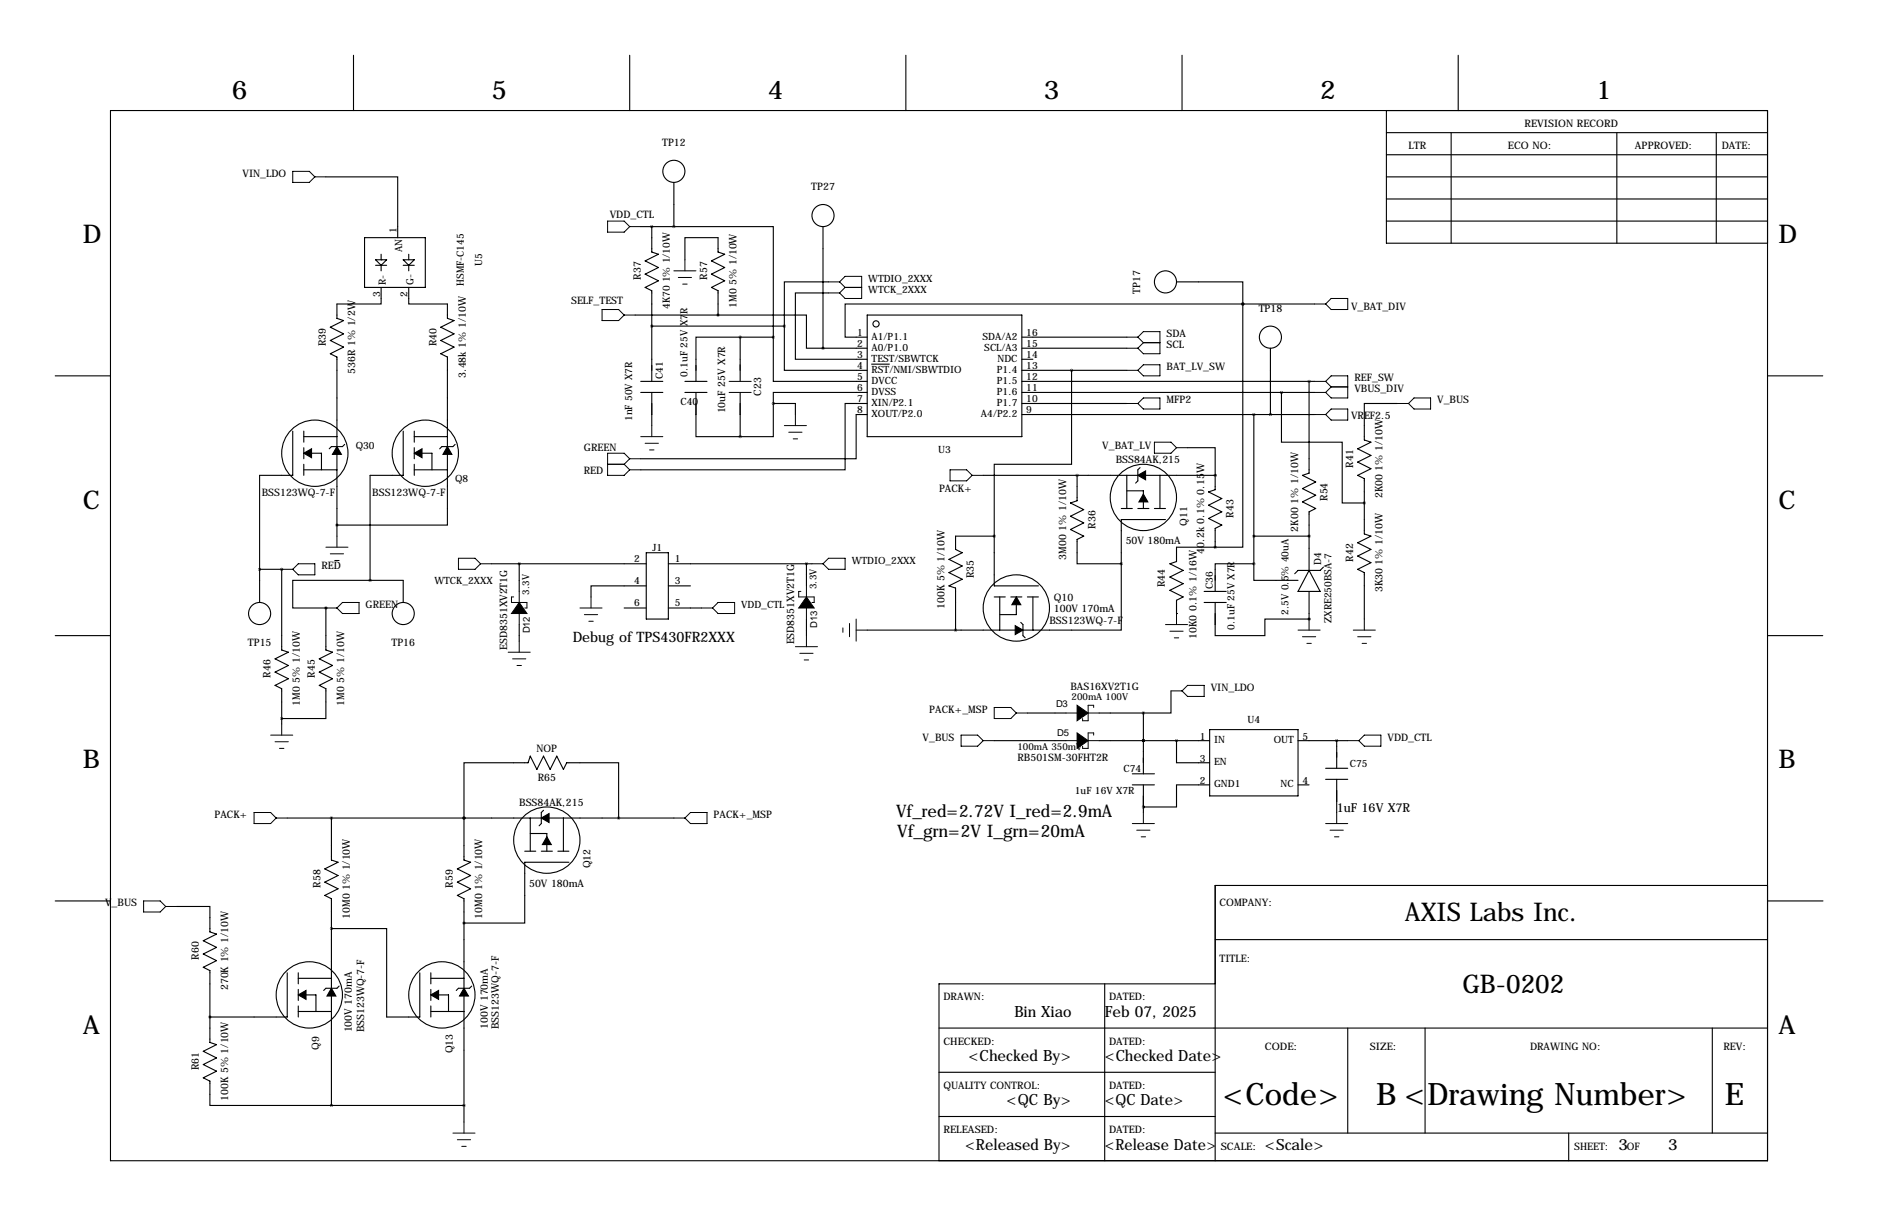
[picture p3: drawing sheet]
<svg xmlns="http://www.w3.org/2000/svg" width="432mm" height="279mm" viewBox="0 0 432 279" stroke-linecap="round" stroke-linejoin="round" font-family="sans-serif">
<g fill="none" stroke="#000" stroke-width=".25">
<path d="M81.3 12.7v12.7M144.8 12.7v12.7M208.3 12.7v12.7M271.8 12.7v12.7M335.3 12.7v12.7M25.4 25.4h381v241.3h-381zM318.8 30.5h87.6M318.8 35.6h87.6M318.8 25.4v30.5h87.6M333.7 30.5v25.4M371.8 30.5v25.4M394.6 30.5v25.4"/>
<path d="M74.9 40.6h16.5v14M83.8 54.6h14v11.4h-14zM86.4 59.7h2.5l-1.3 1.3zM87.6 59.7h.1M87.6 58.4v1.3M92.7 59.7h2.5l-1.2 1.3zM94 58.4v1.3M147.3 52.1h7.6M149.9 52.1v5.8l1.5 .5-3.1 1.5 3.1 1.6-3.1 1.5 3.1 1.5-3.1 1.5 1.6 .8v20.8M154.9 52.1h22.9v25.4M154.9 41.9v10.2M157.5 59.7v-5.1h7.6v3.3l1.5 .5-3 1.5 3 1.6-3 1.5 3 1.5-3 1.5 1.5 .8v5.6"/>
<path d="M189.2 52.1v27.9M318.8 45.7h87.6M318.8 50.8h87.6M318.8 40.6h87.6M86.4 61h2.5M87.6 66v3.8h-10.1v3.4l1.5 .5-3.1 1.5 3.1 1.5-3.1 1.5 3.1 1.6-3.1 1.5 1.6 .7v41.2M87.6 61v1.2M92.7 61h2.5M94 66v3.8h8.9v3.4l1.5 .5-3.1 1.5 3.1 1.5-3.1 1.5 3.1 1.6-3.1 1.5 1.6 .7v38.7h-25.4M94 61v1.2M146 72.4h19.1M149.9 74.9h30.4"/>
<path d="M165.1 72.4h20.3v7.6h3.8M170.2 77.5h-10.2v10.1M170.2 77.5h7.6M170.2 77.5v10.1M177.8 77.5v10.1h21.6M180.3 74.9v10.2h19.1M190.5 64.8h-10.2v10.1M190.5 67.3h-7.6v15.2h16.5M199.4 72.4h35.5v27.9h-35.5zM234.9 77.5h24.2M270.5 64.8h15.3v5M285.8 69.8h-91.5v7.7h5.1"/>
<path d="M285.8 69.8h.1M285.8 69.8v55.9h-6.4M285.8 69.8h16.5M12.7 86.4h12.7M67.3 99.1v10.1h-7.6v29.2M69.8 99.1v2.5M92.7 99.1v10.1h-7.6v24.1M95.2 99.1v2.5M147.3 87.6h5.1M147.3 90.2h5.1M149.9 90.2v7.6M157.5 87.6h5.1"/>
<path d="M157.5 90.2h5.1M160 90.2v10.1h10.2M170.2 90.2v10.1M177.8 92.7h5.1v2.5M177.8 92.7v7.6h-7.6M189.2 80h10.2M199.4 90.2h-21.6v2.5M199.4 95.2h-2.6v10.2h-49.5M199.4 92.7h-5.1v15.2h-47M200.4 83.7h4.1M234.9 80h24.2M234.9 82.5h2.6"/>
<path d="M234.9 85.1h24.2M234.9 87.6h67.4M234.9 90.2h67.4M234.9 92.7h24.2M234.9 95.2h67.4M246.4 85.1v21.6h-17.8v16.5M288.3 95.2v34.3M292.1 80v15.2M294.6 90.2v11.4h14v14h5.1M301 87.6v21.1l-1.5 .5 3 1.5-3 1.6 3 1.5-3 1.5 3 1.5-1.5 .8v13.5M321.3 92.7h-7.6v8.4l1.5 .5-3 1.5 3 1.5-3 1.6 3 1.5-3 1.5 1.5 .8v12.7l1.5 .5-3 1.5 3 1.5-3 1.6 3 1.5-3 1.5 1.5 .8v10.6M406.4 86.4h12.7"/>
<path d="M69.8 100.3h7.7M69.8 102.9v2.5M69.8 106.7v2.5M69.8 107.9h7.7M71.6 104.1h2.3v3.8M79.2 102.1l-.5 .5h-2.5l-.5 .5M95.2 100.3h7.7M95.2 107.9h7.7M95.2 102.9v2.5M95.2 106.7v2.5M97 104.1h2.3v3.8M104.6 102.1l-.5 .5h-2.5l-.5 .5"/>
<path d="M226.1 109.2h53.3M247.6 109.2v5.9l-1.5 .5 3.1 1.5-3.1 1.5 3.1 1.5-3.1 1.6 3.1 1.5-1.6 .8v5.5h10.2M257.8 116.8h2.5M259.1 112.8h3.8v4M259.1 109.2v7.6M261.6 116.8h2.6M262.1 107.4l-.5 .5v2.6l-.5 .5M265.4 116.8h2.6M266.7 109.2v7.6M268 119.4h-10.2v10.1M273 102.9h6.4v6.3M279.4 109.2h.1"/>
<path d="M279.4 109.2v3.3l-1.5 .5 3 1.6-3 1.5 3 1.5-3 1.5 3 1.6-1.5 .7v4.3M59.7 130.8h5.1M64.8 130.8h.1M64.8 130.8v18.6l1.5 .5-3.1 1.5 3.1 1.5-3.1 1.5 3.1 1.6-3.1 1.5 1.6 .7v8.2M74.9 139.7v9.7l1.6 .5-3.1 1.5 3.1 1.5-3.1 1.5 3.1 1.6-3.1 1.5 1.5 .7v6.9h-10.1M74.9 139.7h.1M85.1 133.3h-17.8v6.4h7.6M85.1 133.3h7.6v5.1M113 129.5h35.6M119.4 129.5v6.4M143.5 139.7h5.1M148.6 134.6h-12.7v2.6"/>
<path d="M148.6 127h5.1v15.2h-5.1zM153.7 134.6h5M153.7 129.5h33M153.7 139.7h7.6M185.4 129.5v5.1M228.6 123.2v11.4h10.2M228.6 137.2h2.5M228.6 123.2h-8.9v3l1.5 .8-3 1.5 3 1.5-3 1.6 3 1.5-3 1.5 1.5 .5v9.7M229.9 137.2v7.6M232.4 137.2h2.5M233.7 138.9v2.3h-3.8M236.2 137.2h2.6"/>
<path d="M237.5 137.2v7.6M257.8 129.5v15.3h-58.4M276.9 135.9h5M276.9 138.4h5M279.4 138.4v7.6h11.4v-3.8h10.2M279.4 125.7h-8.9v3.3l-1.5 .5 3 1.6-3 1.5 3 1.5-3 1.5 3 1.6-1.5 .7v3.1M288.3 129.5h-8.9v6.4M288.3 129.5v3.8h10.1M288.3 123.2h12.7M301 131.1l2.5 4.8h-5.1zM301 135.9v6.3M304.3 130.3l-.8 .8h-5.1l-.7 .7"/>
<path d="M12.7 146h12.7M119.4 143.5v3.8M185.4 142.2v3.8M234.7 143l.5 .5v2.5l.5 .6M269.2 158.8v5h-6.3M270.5 141h.1M301 142.2h.1M406.4 146h12.7M228.6 170.2h16.5M236.2 163.8h8.9M252.7 163.8h10.2M252.7 170.2h25.4"/>
<path d="M260.3 177.8h5.1M262.9 170.2h.1M262.9 163.8v14M270.5 170.2v5.1h7.6M278.1 167.6h20.3v15.3h-20.3zM298.4 170.2h11.5M304.8 176.5h5.1M304.8 179.1h5.1M307.3 170.2v6.3M307.3 179.1v7.6M66 188h88.9M76.2 188v9.6l1.5 .5-3 1.5 3 1.6-3 1.5 3 1.5-3 1.5 1.5 .8v47.5"/>
<path d="M106.7 188h.1M106.7 188v-12.7h14.7l.5-1.6 1.5 3.1 1.6-3.1 1.5 3.1 1.5-3.1 1.5 3.1 .8-1.5h11.9v12.7M106.7 188v9.6l1.5 .5-3 1.5 3 1.6-3 1.5 3 1.5-3 1.5 1.5 .8v51.3M120.6 195.6h2.6M121.9 188v7.6M121.9 191.5h3.8v4.1M124.5 195.6h2.5M125 186.2l-.5 .5v2.5l-.5 .5M128.3 195.6h2.5M129.5 188v7.6M130.8 198.1h-10.2v14h-13.9M260.3 180.3h5.1"/>
<path d="M262.9 185.4h.1M262.9 180.3v6.4M278.1 180.3h-7.6v5.1h-7.6M298.4 180.3h2.6M12.7 207h12.7M40.6 208.3h7.7v5.8l1.5 .5-3.1 1.6 3.1 1.5-3.1 1.5 3.1 1.5-3.1 1.5 1.6 .8v16.5l1.5 .5-3.1 1.6 3.1 1.5-3.1 1.5 3.1 1.5-3.1 1.5 1.6 .8v5.6h27.9M76.2 213.4h12.7v20.3h7.6v-10.2M279.4 215.9h127M406.4 203.5h-127v63.2M406.5 207h12.7M66 223.5v10.2h-17.7M68.6 223.5v2.6"/>
<path d="M68.6 227.3v2.6M68.6 231.1v2.6M68.6 232.4h7.6M68.6 224.8h7.6M70.4 228.6h2.2v3.8M78 226.6l-.5 .5h-2.6l-.5 .5M99.1 232.4h7.6M99.1 224.8h7.6M99.1 223.5v2.6M99.1 227.3v2.6M99.1 231.1v2.6M100.8 228.6h2.3v3.8"/>
<path d="M108.5 226.6l-.6 .5h-2.5l-.5 .5M215.9 236.2h190.5M254 226.1v40.6M279.4 226.1h-63.5v40.6M309.9 236.2v24.1M327.7 236.2v24.1M393.7 236.2v24.1M76.2 254h30.5M215.9 246.4h63.5M215.9 256.5h63.5M279.4 260.3h127M360.7 260.3v6.4"/>
<circle cx="154.9" cy="39.4" r="2.54"/>
<circle cx="189.2" cy="49.5" r="2.54"/>
<circle cx="201.4" cy="74.4" r=".71"/>
<circle cx="268" cy="64.8" r="2.54"/>
<circle cx="292.1" cy="77.5" r="2.54"/>
<circle cx="72.4" cy="104.1" r="7.6"/>
<circle cx="97.8" cy="104.1" r="7.6"/>
<circle cx="262.9" cy="114.3" r="7.6"/>
<circle cx="233.7" cy="139.7" r="7.6"/>
<circle cx="59.7" cy="141" r="2.54"/>
<circle cx="92.7" cy="141" r="2.54"/>
<circle cx="125.7" cy="193" r="7.6"/>
<circle cx="71.1" cy="228.6" r="7.6"/>
<circle cx="101.6" cy="228.6" r="7.6"/>
</g>
<g fill="none" stroke="#000" stroke-width=".23">
<path d="M67.3 39.4h3.8l1.3 1.2-1.3 1.3h-3.8zM72.4 40.6h2.5M139.7 50.8h3.8l1.3 1.3-1.3 1.2h-3.8zM144.8 52.1h2.5M157.5 59.7v2.5M138.4 71.1h3.8l1.3 1.3-1.3 1.3h-3.8zM143.5 72.4h2.5M154.9 62.2h5.1M156 63.8h3M157 65.3h1M190.5 67.3h2.5M190.5 64.8h2.5"/>
<path d="M193 64.8l1.3-1.3h3.8v5.1h-3.8l-1.3-1.3M193 64.8l1.3 1.2M194.3 66h3.8M194.3 66l-1.3 1.3M259.1 77.5h2.5M261.6 77.5l1.3-1.3h3.8v5.1h-3.8l-1.3-1.3M261.6 77.5l1.3 1.2M262.9 78.7h3.8M262.9 78.7l-1.3 1.3M302.3 69.8h2.5M304.8 69.8l1.3-1.2h3.8v2.5h-3.8zM149.9 97.8v2.5"/>
<path d="M167.6 87.6h5.1M167.6 90.2h5.1M180.3 97.8h5.1M181.4 99.3h3M182.9 95.2v2.6M259.1 80h2.5M259.1 92.7h2.5M259.1 85.1h2.5M261.6 85.1l1.3-1.3h3.8v2.6h-3.8zM261.6 92.7l1.3-1.3h3.8v2.6h-3.8zM302.3 87.6h2.5M302.3 90.2h2.5"/>
<path d="M302.3 95.2h2.5M304.8 95.2l1.3-1.2h3.8v2.5h-3.8zM304.8 87.6l1.3-1.2h3.8v5h-3.8l-1.3-1.2M304.8 87.6l1.3 1.3M306.1 88.9h3.8M306.1 88.9l-1.3 1.3M321.3 92.7h2.5M325.1 91.4h3.8v2.6h-3.8l-1.3-1.3zM139.7 106.7h3.8M143.5 106.7l1.3 1.2M144.8 105.4l-1.3-1.3h-3.8v5.1h3.8l1.3-1.3M144.8 107.9h2.5"/>
<path d="M144.8 105.4h2.5M144.8 105.4l-1.3 1.3M147.3 100.3h5.1M148.3 101.9h3.1M149.4 103.4h1M182.4 100.8h1M218.4 107.9h3.8l1.3 1.3-1.3 1.3h-3.8zM223.5 109.2h2.6M265.4 101.6h3.8l1.3 1.3-1.3 1.2h-3.8zM270.5 102.9h2.5M64.8 130.8h2.5M67.3 130.8l1.3-1.3h3.8v2.6h-3.8z"/>
<path d="M74.9 139.7h2.6M74.9 125.7h5.1M75.9 127.3h3.1M77 128.8h1M77.5 123.2v2.5M78.7 138.4h3.8v2.6h-3.8l-1.2-1.3zM105.4 128.3h3.8l1.3 1.2-1.3 1.3h-3.8zM110.5 129.5h2.5M118.1 137.2h-.5v1.2h3.6v1.3h-.6M119.4 135.9v2.5M133.3 139.7h5.1M135.9 137.2v2.5"/>
<path d="M161.3 139.7h2.5M163.8 139.7l1.3-1.3h3.8v2.6h-3.8zM184.1 135.9h-.5v1.3h3.6v1.2h-.5M185.4 134.6v2.6M185.4 139.7v2.5M186.7 129.5h2.5M190.5 128.3h3.8v2.5h-3.8l-1.3-1.3zM116.8 149.9h5.1M117.9 151.4h3M118.9 152.9h1M119.4 141v2.5M119.4 147.3v2.6"/>
<path d="M134.4 141.2h3M135.4 142.7h1M182.9 148.6h5.1M183.9 150.1h3M184.9 151.6h1M185.4 146v2.6M193.8 144.3v1M195.3 143.3v3M196.8 144.8h2.6M196.8 142.2v5.1M268 143.5h5M269 145h3"/>
<path d="M269.2 158.8h2.6M270 146.6h1M270.5 141v2.5M273 157.5h3.9v2.5h-3.9l-1.2-1.2zM298.4 144.8h5.1M299.5 146.3h3M300.5 147.8h1M301 142.2v2.6M311.1 144.8h5.1M312.2 146.3h3M313.2 147.8h1M313.7 142.2v2.6"/>
<path d="M62.2 168.9h5.1M63.2 170.4h3.1M64.3 172h1M64.8 166.4v2.5M221 168.9h3.8l1.3 1.3-1.3 1.2h-3.8zM226.1 170.2h2.5M228.6 162.6h3.8l1.3 1.2-1.3 1.3h-3.8zM233.7 163.8h2.5M245.1 163.8h2.5M245.1 170.2h2.5M250.2 163.8h2.5M250.2 170.2h2.5"/>
<path d="M251.5 162.6v-.5h-1.3v3.5h-1.3v-.5M251.5 168.9v-.5h-1.3v3.6h-1.3v-.6M309.9 170.2h2.5M312.4 170.2l1.3-1.3h3.8v2.5h-3.8zM58.4 186.7h3.8l1.3 1.3-1.3 1.2h-3.8zM63.5 188h2.5M154.9 188h2.6M157.5 188l1.2-1.3h3.9v2.5h-3.9zM260.3 189.2h5.1M261.4 190.8h3M262.4 192.3h1M262.9 186.7v2.5"/>
<path d="M304.8 189.2h5.1M305.8 190.8h3.1M306.8 192.3h1M307.3 186.7v2.5M33 207h3.8l1.3 1.3-1.3 1.2h-3.8zM38.1 208.3h2.5M106.7 257.8v2.5M104.1 260.3h5.1M105.2 261.9h3M106.2 263.4h1"/>
</g>
<path d="M119.4 138.4l1.8 2.6h-3.6zM185.4 137.2l1.8 2.5h-3.6zM247.6 162.1l2.6 1.7-2.6 1.8zM247.6 168.4l2.6 1.8-2.6 1.8z" fill="#000" stroke="#000" stroke-width=".23"/>
<g fill="#000" stroke="#000" stroke-width=".25">
<path d="M69.8 104.1l1.8-1v2.1zM77.5 102.6l1 1.8h-2zM95.2 104.1l1.8-1v2.1zM102.9 102.6l1 1.8h-2zM261.6 109.2l1.8-1v2zM262.9 113.5l1 1.8h-2zM233.7 137.2l1 1.7h-2zM233.4 143.8l1.8 1-1.8 1zM124.5 188l1.7-1.1v2.1zM125.7 192.3l1 1.8h-2zM68.6 228.6l1.8-1v2zM76.2 227.1l1 1.8h-2z"/>
<path d="M99.1 228.6l1.7-1v2zM106.7 227.1l1 1.8h-2z"/>
</g>
<path d="M307.3 170.2a.05 .05 0 0 0 .1 0 .05 .05 0 0 0-.1 0zM48.2 233.7a.05 .05 0 0 0 .1 0 .05 .05 0 0 0-.1 0zM180.3 74.9a.05 .05 0 0 0 .1 0 .05 .05 0 0 0-.1 0zM149.8 52.1a.05 .05 0 0 0 .1 0 .05 .05 0 0 0-.1 0zM149.8 74.9a.05 .05 0 0 0 .1 0 .05 .05 0 0 0-.1 0zM154.9 52.1a.05 .05 0 0 0 .1 0 .05 .05 0 0 0-.1 0zM247.6 109.2a.05 .05 0 0 0 .1 0 .05 .05 0 0 0-.1 0zM285.7 69.9a.05 .05 0 0 0 .1 0 .05 .05 0 0 0-.1 0zM294.6 90.2a.05 .05 0 0 0 .1 0 .05 .05 0 0 0-.1 0zM285.7 69.9a.05 .05 0 0 0 .1 0 .05 .05 0 0 0-.1 0zM189.2 80a.05 .05 0 0 0 .1 0 .05 .05 0 0 0-.1 0zM77.4 120.7a.05 .05 0 0 0 .1 0 .05 .05 0 0 0-.1 0zM64.7 165.1a.05 .05 0 0 0 .1 0 .05 .05 0 0 0-.1 0zM64.7 130.8a.05 .05 0 0 0 .1 0 .05 .05 0 0 0-.1 0zM74.9 139.7a.05 .05 0 0 0 .1 0 .05 .05 0 0 0-.1 0zM142.2 188a.05 .05 0 0 0 .1 0 .05 .05 0 0 0-.1 0z" fill="#000" stroke="#000" stroke-width=".63"/>
<g font-size="7.1">
<text x="281.2" y="254">&lt;Code&gt;</text>
<text x="316.4" y="254">B&lt;Drawing Number&gt;</text>
<text x="396.6" y="254">E</text>
</g>
<g font-size="5.9">
<text x="53.3" y="22.9">6</text>
<text x="113" y="22.9">5</text>
<text x="176.5" y="22.9">4</text>
<text x="240" y="22.9">3</text>
<text x="303.5" y="22.9">2</text>
<text x="367" y="22.9">1</text>
<text x="19" y="55.9">D</text>
<text x="408.9" y="55.9">D</text>
<text x="19" y="116.8">C</text>
<text x="408.9" y="116.8">C</text>
<text x="19" y="176.5">B</text>
<text x="408.9" y="176.5">B</text>
<text x="323" y="211.6">AXIS Labs Inc.</text>
<text x="336.2" y="228.1">GB-0202</text>
<text x="19" y="237.5">A</text>
<text x="408.9" y="237.5">A</text>
</g>
<g font-size="4">
<text x="206" y="187.7">Vf_red=2.72V I_red=2.9mA</text>
<text x="206.3" y="192.2">Vf_grn=2V I_grn=20mA</text>
</g>
<g font-size="3.6">
<text x="233.2" y="233.7">Bin Xiao</text>
<text x="254" y="233.7">Feb 07, 2025</text>
<text x="222.7" y="243.8">&lt;Checked By&gt;</text>
<text x="254" y="243.8">&lt;Checked Date&gt;</text>
<text x="231.4" y="254">&lt;QC By&gt;</text>
<text x="254" y="254">&lt;QC Date&gt;</text>
<text x="221.9" y="264.1">&lt;Released By&gt;</text>
<text x="254" y="264.1">&lt;Release Date&gt;</text>
<text x="290.8" y="264.1">&lt;Scale&gt;</text>
<text x="372.1" y="264.1">3</text>
<text x="383.5" y="264.1">3</text>
</g>
<text font-size="3.3" x="131.7" y="147.5">Debug of TPS430FR2XXX</text>
<text font-size="2.8" x="307.3" y="186.7">1uF 16V X7R</text>
<g font-size="2.4">
<text x="350.5" y="29.2">REVISION RECORD</text>
<text x="152.2" y="33.5">TP12</text>
<text x="323.8" y="34.3">LTR</text>
<text x="346.7" y="34.3">ECO NO:</text>
<text x="375.9" y="34.3">APPROVED:</text>
<text x="395.9" y="34.3">DATE:</text>
<text x="55.8" y="40.6">VIN_LDO</text>
<text x="186.5" y="43.7">TP27</text>
<text x="140.2" y="50">VDD_CTL</text>
<text x="147.3" y="64.3" transform="rotate(-90 147.3 64.3)">R37</text>
<text x="162.6" y="64.3" transform="rotate(-90 162.6 64.3)">R57</text>
<text x="131.3" y="69.8">SELF_TEST</text>
<text x="169.3" y="70.8" transform="rotate(-90 169.3 70.8)">1M0 5% 1/10W</text>
<text x="262.1" y="67.5" transform="rotate(-90 262.1 67.5)">TP17</text>
<text x="289.4" y="71.6">TP18</text>
<text x="310.6" y="71.1">V_BAT_DIV</text>
<text x="268.2" y="77.5">SDA</text>
<text x="74.9" y="79.6" transform="rotate(-90 74.9 79.6)">R39</text>
<text x="100.3" y="79.6" transform="rotate(-90 100.3 79.6)">R40</text>
<text x="268.2" y="80">SCL</text>
<text x="81.7" y="85.9" transform="rotate(-90 81.7 85.9)">536R 1% 1/2W</text>
<text x="107.1" y="86.8" transform="rotate(-90 107.1 86.8)">3.48k 1% 1/10W HSMF-C145</text>
<text x="268.2" y="85.1">BAT_LV_SW</text>
<text x="311.4" y="87.6">REF_SW</text>
<text x="166.8" y="95" transform="rotate(-90 166.8 95)">10uF 25V X7R</text>
<text x="175" y="90.9" transform="rotate(-90 175 90.9)">C23</text>
<text x="268.2" y="92.7">MFP2</text>
<text x="311.4" y="90.2">VBUS_DIV</text>
<text x="330.5" y="92.7">V_BUS</text>
<text x="310.6" y="96.3">VREF2.5</text>
<text x="134.3" y="103.6">GREEN</text>
<text x="253.4" y="103.3">V_BAT_LV</text>
<text x="256.5" y="106.4">BSS84AK,215</text>
<text x="311.1" y="107.5" transform="rotate(-90 311.1 107.5)">R41</text>
<text x="60.2" y="113.9">BSS123WQ-7-F</text>
<text x="85.6" y="113.9">BSS123WQ-7-F</text>
<text x="134.2" y="109">RED</text>
<text x="215.9" y="113">PACK+</text>
<text x="283.6" y="118.9" transform="rotate(-90 283.6 118.9)">R43</text>
<text x="305.2" y="115.1" transform="rotate(-90 305.2 115.1)">R54</text>
<text x="317.9" y="114.5" transform="rotate(-90 317.9 114.5)">2K00 1% 1/10W</text>
<text x="251.9" y="121.5" transform="rotate(-90 251.9 121.5)">R36</text>
<text x="258.8" y="125">50V 180mA</text>
<text x="272.9" y="120.8" transform="rotate(-90 272.9 120.8)">Q11</text>
<text x="298.4" y="122.1" transform="rotate(-90 298.4 122.1)">2K00 1% 1/10W</text>
<text x="73.9" y="130.8">RED</text>
<text x="245.1" y="128.6" transform="rotate(-90 245.1 128.6)">3M00 1% 1/10W</text>
<text x="276.9" y="127.2" transform="rotate(-90 276.9 127.2)">40.2k 0.1% 0.15W</text>
<text x="311.1" y="129.1" transform="rotate(-90 311.1 129.1)">R42</text>
<text x="223.9" y="132.9" transform="rotate(-90 223.9 132.9)">R35</text>
<text x="267.9" y="134.9" transform="rotate(-90 267.9 134.9)">R44</text>
<text x="317.9" y="136.1" transform="rotate(-90 317.9 136.1)">3K30 1% 1/10W</text>
<text x="84.1" y="139.7">GREEN</text>
<text x="217.2" y="139.9" transform="rotate(-90 217.2 139.9)">100K 5% 1/10W</text>
<text x="241.3" y="143.4">BSS123WQ-7-F</text>
<text x="242.3" y="138.2">Q10</text>
<text x="242.3" y="140.6">100V 170mA</text>
<text x="57" y="148.5">TP15</text>
<text x="90" y="148.5">TP16</text>
<text x="116.6" y="149.4" transform="rotate(-90 116.6 149.4)">ESD8351XV2T1G</text>
<text x="182.6" y="148.1" transform="rotate(-90 182.6 148.1)">ESD8351XV2T1G</text>
<text x="275.1" y="146.8" transform="rotate(-90 275.1 146.8)">10K0 0.1% 1/16W</text>
<text x="62.2" y="155.8" transform="rotate(-90 62.2 155.8)">R46</text>
<text x="72.4" y="155.8" transform="rotate(-90 72.4 155.8)">R45</text>
<text x="246.1" y="158.5">BAS16XV2T1G</text>
<text x="278.4" y="158.8">VIN_LDO</text>
<text x="69" y="162.2" transform="rotate(-90 69 162.2)">1M0 5% 1/10W</text>
<text x="79.1" y="162.2" transform="rotate(-90 79.1 162.2)">1M0 5% 1/10W</text>
<text x="213.7" y="163.8">PACK+_MSP</text>
<text x="123.4" y="172.7">NOP</text>
<text x="212.1" y="170.2">V_BUS</text>
<text x="319" y="170.2">VDD_CTL</text>
<text x="123.6" y="179.5">R65</text>
<text x="233.9" y="174.8">RB501SM-30FHT2R</text>
<text x="119.4" y="185.2">BSS84AK,215</text>
<text x="49.3" y="188">PACK+</text>
<text x="164.1" y="188">PACK+_MSP</text>
<text x="121.7" y="203.7">50V 180mA</text>
<text x="135.8" y="199.5" transform="rotate(-90 135.8 199.5)">Q12</text>
<text x="24.2" y="208.3">V_BUS</text>
<text x="73.7" y="204" transform="rotate(-90 73.7 204)">R58</text>
<text x="104.1" y="204" transform="rotate(-90 104.1 204)">R59</text>
<text x="280.4" y="208.3">COMPANY:</text>
<text x="80.4" y="211.2" transform="rotate(-90 80.4 211.2)">10M0 1% 1/10W</text>
<text x="110.9" y="211.2" transform="rotate(-90 110.9 211.2)">10M0 1% 1/10W</text>
<text x="45.7" y="220.5" transform="rotate(-90 45.7 220.5)">R60</text>
<text x="280.4" y="221">TITLE:</text>
<text x="52.5" y="227.5" transform="rotate(-90 52.5 227.5)">270K 1% 1/10W</text>
<text x="216.9" y="229.9">DRAWN:</text>
<text x="255" y="229.9">DATED:</text>
<text x="80.9" y="237.2" transform="rotate(-90 80.9 237.2)">100V 170mA</text>
<text x="83.7" y="237.2" transform="rotate(-90 83.7 237.2)">BSS123WQ-7-F</text>
<text x="112.2" y="236.5" transform="rotate(-90 112.2 236.5)">100V 170mA</text>
<text x="114.7" y="236.5" transform="rotate(-90 114.7 236.5)">BSS123WQ-7-F</text>
<text x="45.7" y="245.9" transform="rotate(-90 45.7 245.9)">R61</text>
<text x="73.4" y="241.3" transform="rotate(-90 73.4 241.3)">Q9</text>
<text x="104.1" y="242.1" transform="rotate(-90 104.1 242.1)">Q13</text>
<text x="216.9" y="240">CHECKED:</text>
<text x="255" y="240">DATED:</text>
<text x="290.8" y="241.3">CODE:</text>
<text x="315" y="241.3">SIZE:</text>
<text x="351.8" y="241.3">DRAWING NO:</text>
<text x="396.2" y="241.3">REV:</text>
<text x="216.9" y="250.2">QUALITY CONTROL:</text>
<text x="255" y="250.2">DATED:</text>
<text x="52.5" y="252.9" transform="rotate(-90 52.5 252.9)">100K 5% 1/10W</text>
<text x="216.9" y="260.3">RELEASED:</text>
<text x="255" y="260.3">DATED:</text>
<text x="280.7" y="264.2">SCALE:</text>
<text x="361.9" y="264.2">SHEET:</text>
<text x="374" y="264.2">OF</text>
</g>
<g font-size="2.3">
<text x="91.2" y="53.6" transform="rotate(-90 91.2 53.6)">1</text>
<text x="92.5" y="57.9" transform="rotate(-90 92.5 57.9)">AN</text>
<text x="88.7" y="65.5" transform="rotate(-90 88.7 65.5)">R-</text>
<text x="95" y="65.5" transform="rotate(-90 95 65.5)">G-</text>
<text x="110.8" y="61.1" transform="rotate(-90 110.8 61.1)">U5</text>
<text x="199.6" y="64.8">WTDIO_2XXX</text>
<text x="87.4" y="68.3" transform="rotate(-90 87.4 68.3)">3</text>
<text x="93.7" y="68.3" transform="rotate(-90 93.7 68.3)">2</text>
<text x="154" y="71" transform="rotate(-90 154 71)">4K70 1% 1/10W</text>
<text x="199.6" y="67.3">WTCK_2XXX</text>
<text x="197.1" y="77.2">1</text>
<text x="236" y="77.2">16</text>
<text x="197.1" y="79.8">2</text>
<text x="197.1" y="82.3">3</text>
<text x="200.4" y="78">A1/P1.1</text>
<text x="200.4" y="80.6">A0/P1.0</text>
<text x="200.4" y="83.1">TEST/SBWTCK</text>
<text x="225.9" y="78">SDA/A2</text>
<text x="226.3" y="80.6">SCL/A3</text>
<text x="229.4" y="83.1">NDC</text>
<text x="236" y="82.3">14</text>
<text x="236" y="79.8">15</text>
<text x="152.4" y="87.1" transform="rotate(-90 152.4 87.1)">C41</text>
<text x="158.1" y="86.6" transform="rotate(-90 158.1 86.6)">0.1uF 25V X7R</text>
<text x="197.1" y="84.8">4</text>
<text x="197.1" y="87.4">5</text>
<text x="197.1" y="89.9">6</text>
<text x="200.4" y="85.6">RST/NMI/SBWTDIO</text>
<text x="200.4" y="88.2">DVCC</text>
<text x="229.2" y="88.2">P1.5</text>
<text x="229.2" y="85.6">P1.4</text>
<text x="236" y="89.9">11</text>
<text x="236" y="87.4">12</text>
<text x="236" y="84.8">13</text>
<text x="156.5" y="93">C40</text>
<text x="197.1" y="92.5">7</text>
<text x="197.1" y="95">8</text>
<text x="200.4" y="90.7">DVSS</text>
<text x="200.4" y="93.3">XIN/P2.1</text>
<text x="200.4" y="95.8">XOUT/P2.0</text>
<text x="225.6" y="95.8">A4/P2.2</text>
<text x="229.2" y="93.3">P1.7</text>
<text x="229.2" y="90.7">P1.6</text>
<text x="236" y="95">9</text>
<text x="236" y="92.5">10</text>
<text x="145.4" y="96.8" transform="rotate(-90 145.4 96.8)">1nF 50V X7R</text>
<text x="81.8" y="103.1">Q30</text>
<text x="215.7" y="104.1">U3</text>
<text x="104.6" y="110.7">Q8</text>
<text x="145.8" y="129">2</text>
<text x="150" y="126.5">J1</text>
<text x="155.2" y="129">1</text>
<text x="195.8" y="129.5">WTDIO_2XXX</text>
<text x="303.8" y="129.7" transform="rotate(-90 303.8 129.7)">D4</text>
<text x="99.9" y="134.1">WTCK_2XXX</text>
<text x="145.8" y="134.1">4</text>
<text x="155.2" y="134.1">3</text>
<text x="278.9" y="135.4" transform="rotate(-90 278.9 135.4)">C36</text>
<text x="145.8" y="139.2">6</text>
<text x="155.2" y="139.2">5</text>
<text x="170.4" y="139.7">VDD_CTL</text>
<text x="296.3" y="141.3" transform="rotate(-90 296.3 141.3)">2.5V 0.5% 40uA</text>
<text x="306.2" y="143.2" transform="rotate(-90 306.2 143.2)">ZXRE250BSA-7</text>
<text x="283.8" y="144.8" transform="rotate(-90 283.8 144.8)">0.1uF 25V X7R</text>
<text x="286.8" y="166.1">U4</text>
<text x="275.8" y="169.9">1</text>
<text x="279.1" y="170.7">IN</text>
<text x="292.9" y="170.7">OUT</text>
<text x="299.5" y="169.9">5</text>
<text x="258.3" y="177.3">C74</text>
<text x="275.8" y="175">3</text>
<text x="279.1" y="175.8">EN</text>
<text x="310.4" y="176.3">C75</text>
<text x="247.1" y="182.5">1uF 16V X7R</text>
<text x="275.8" y="180.1">2</text>
<text x="279.1" y="180.9">GND1</text>
<text x="294.4" y="180.9">NC</text>
<text x="299.5" y="180.1">4</text>
</g>
<g font-size="2.2">
<text x="121.7" y="136.7" transform="rotate(-90 121.7 136.7)">3.3V</text>
<text x="187.7" y="135.4" transform="rotate(-90 187.7 135.4)">3.3V</text>
<text x="121.9" y="145.5" transform="rotate(-90 121.9 145.5)">D12</text>
<text x="187.9" y="144.3" transform="rotate(-90 187.9 144.3)">D13</text>
<text x="246.4" y="160.8">200mA 100V</text>
<text x="242.8" y="162.5">D3</text>
<text x="233.9" y="172.2">100mA 350mV</text>
<text x="243.1" y="169.1">D5</text>
</g>
</svg>
